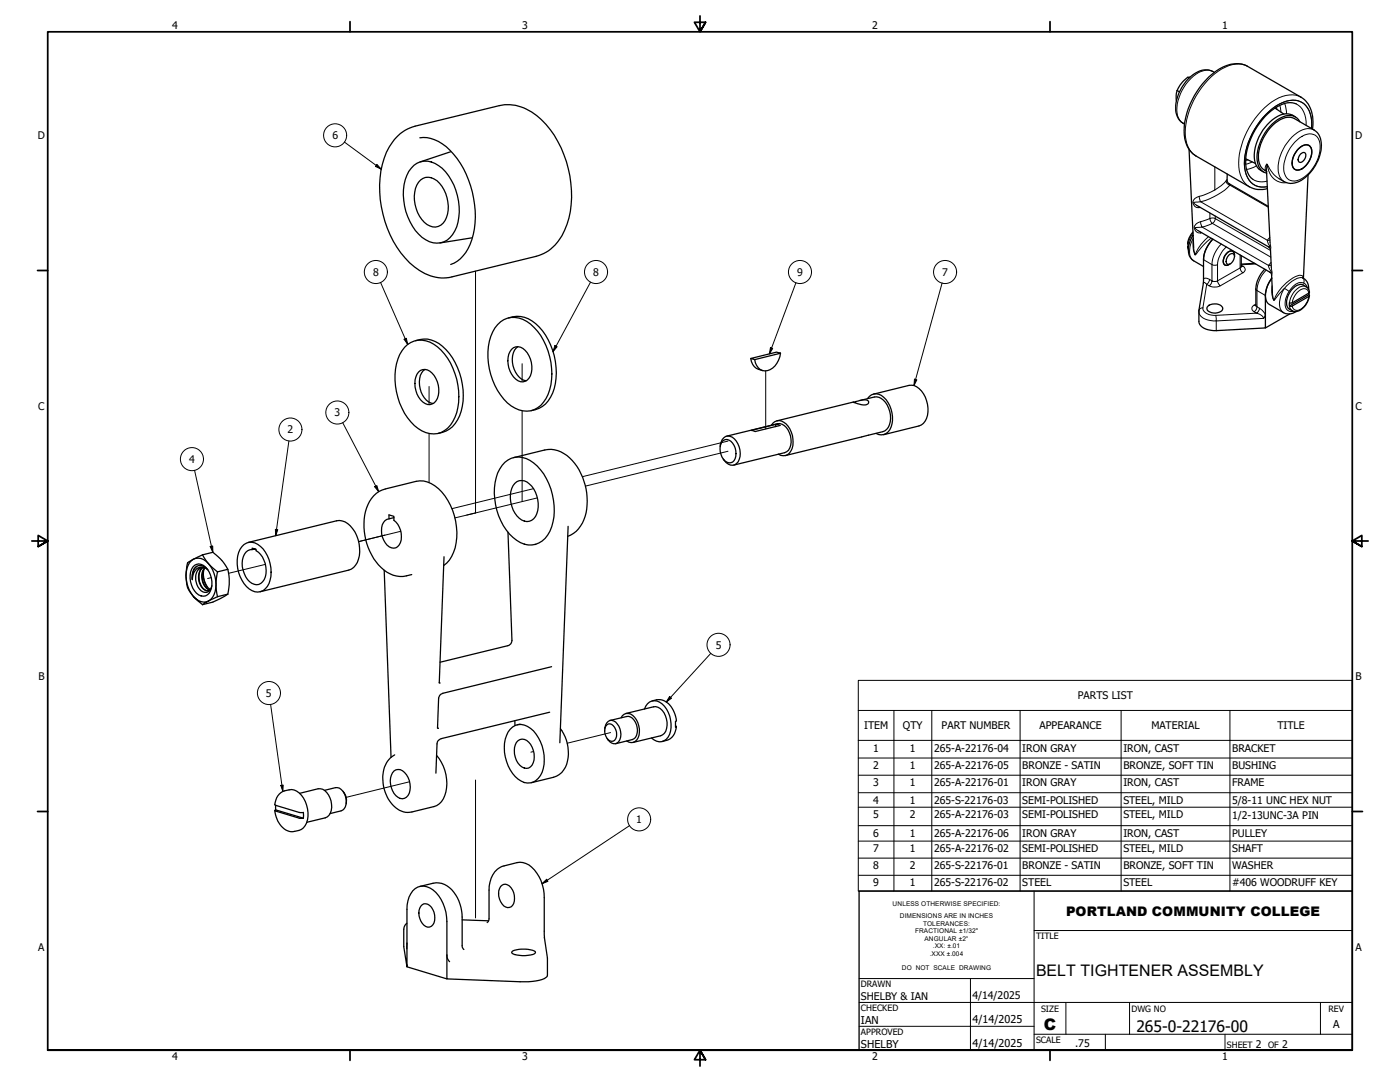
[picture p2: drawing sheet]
<svg xmlns="http://www.w3.org/2000/svg" width="559mm" height="432mm" viewBox="0 0 559 432" stroke-linecap="round" stroke-linejoin="round" font-family="sans-serif">
<!-- layer: Tweak Trail (ANSI) -->
<g fill="none" stroke="#000" stroke-width=".4">
<path d="M189.8 108.2v96.5l-8.3 2M171.3 154.2v6.9M208.4 145.2v6.8M305.6 148v23.2M171.3 173v19.6M208.4 164v36.2M290.6 176l-58.2 14.2M213 195l-32.7 8M214.5 198.7l-28.2 6.8M290.6 180.1l-56.9 13.9M160 212l-16.9 4.2 10.5-2.6M84.3 230.5l-1.4 .4"/>
<path d="M105.9 225.2l-14.7 3.6M213 299.9l-1.1 .3M243.7 292.4l-17.3 4.2M163.5 312l-25.3 6.2M189.8 311.3v55"/>
</g>
<!-- layer: Visible (ANSI) -->
<g fill="none" stroke="#000" stroke-width=".51">
<path d="M469.8 36.1l-.3 1.9 .1 2.3M469.8 36.1l1 .5M474 30.9l.6 .3M475 30.8a2.22 2.22 0 0 0-2.4 1.3l-1.6 1.8-1.2 2.2M484.7 28.9a7.2 7.2 0 0 0-9 1.3 16.4 16.4 0 0 0-6.1 15.6l1.3 2.3 1.9 1.4M158.2 54.9a15.1 15.1 0 0 1 7.5-4.5l33.6-8.2a17.6 17.6 0 0 1 16.8 5.6 42.9 42.9 0 0 1 10.2 41.7 18.2 18.2 0 0 1-12.3 12.8l-33.6 8.2a17 17 0 0 1-14.9-3.9 41.4 41.4 0 0 1-14-32.7 28.6 28.6 0 0 1 6.7-19zM167.6 55a15.1 15.1 0 0 1 13.4 6.5 38.5 38.5 0 0 1 7.3 34.1 14.4 14.4 0 0 1-8.4 9.9M474.6 59.6l1.8 39M508.9 43.1l3.5 2.4M517 46.7a6.3 6.3 0 0 0-8 .3 18.4 18.4 0 0 0-8 18 5.6 5.6 0 0 0 3.3 3.6M517.4 41.5a8.4 8.4 0 0 0-7.9 1.2 27.3 27.3 0 0 0-12.2 24l1 3 1.8 1.9M517.9 59.8l.7-.7a2.7 2.7 0 0 1 2.7-1.3 2.7 2.7 0 0 1 2.3 2 7.7 7.7 0 0 1-5.7 8.1 2.6 2.6 0 0 1-2.1-3.7l.5-1.8z"/>
<path d="M518.2 59.4l.7-.6a2.54 2.54 0 0 1 2.8-1 2.54 2.54 0 0 1 1.9 2.3 8.1 8.1 0 0 1-5.4 7.8 2.41 2.41 0 0 1-2.5-3.3l.8-2.7zM518.9 48.6a5.1 5.1 0 0 0-7.9-1.5 18.8 18.8 0 0 0-9 18 5.1 5.1 0 0 0 3.6 4.1M523.9 51.5a12.2 12.2 0 0 0-4.6-12.7l-21.3-12.3a10.7 10.7 0 0 0-11.1 .9 31 31 0 0 0-14.2 26.4 10.5 10.5 0 0 0 4.6 8.4l21.4 12.3a9.2 9.2 0 0 0 7.2 .7M165.2 66a8.4 8.4 0 0 1 11.3 1.2 23.3 23.3 0 0 1 5 24.9 8 8 0 0 1-13 2.6 22.8 22.8 0 0 1-5.4-26.2zM167.9 71.8a5.2 5.2 0 0 1 7.6 1.4 14 14 0 0 1 2.1 14.9 4.9 4.9 0 0 1-8.2 .6 13.6 13.6 0 0 1-2.3-16zM179.8 60.6l-12.2 4M489.8 69.5v2.6l.7 1.2 15.7 9.1M497.2 63.4l3.9 1.8M505.5 68.2l1.4 28.5M505.6 68.5a6.3 6.3 0 0 1-3.3-6.9 17.7 17.7 0 0 1 10.7-14.7 5.1 5.1 0 0 1 3.6 .4l7.9 4.6a7.8 7.8 0 0 1 2.5 9.1 16.8 16.8 0 0 1-9.3 11.8l-2.7 .4a9.4 9.4 0 0 1-4.5-1.9M519.1 61.5a1.2 1.2 0 0 1 1.8-.5 1.2 1.2 0 0 1 .2 1.8l-.7 1.1a1.2 1.2 0 0 1-1.2 .9 1.2 1.2 0 0 1-1.1-1l.3-1.3zM522.1 69.8l-1.8 41.2"/>
<path d="M188.3 94.9l-12.7 2.1M474 98.5l.3 1M476.2 92.6a6.9 6.9 0 0 0-2 6.2v-.6M476.2 93.9a8.4 8.4 0 0 0-.8 9.3l1 .9 4 2.3M477.6 81.9l28.7 16.6 .8 1.3 .3 6.9M478.2 92l29 16.8 .4 .7 .3 7.3M484.1 95.4a12.7 12.7 0 0 0-3.7 8.2l-.1 9.4-1.8 10.9v4.4a4.7 4.7 0 0 0 4.9 3.5l2.1 .2 19.6-1.1v-5.4M490.3 102a1.25 1.25 0 0 1 1.7-.8 1.25 1.25 0 0 1 .6 1.7 2.25 2.25 0 0 1-3 2.3l-.1-1.5zM492.8 102.4a1.7 1.7 0 0 0-1-2.2 1.7 1.7 0 0 0-2.2 1 3.2 3.2 0 0 0-.7 4.6 2.06 2.06 0 0 0 2.1-.5M495.4 102l.1 4.5M500.8 105.1l-5.4 .3M504.8 107.4a12.1 12.1 0 0 0-3.5 7.9l-.1 6.7"/>
<path d="M520.1 110.9a4.6 4.6 0 0 1 2.3 4.7M522.4 117.6l.3 .3-.3 .4-6.8 3.9-.9-.1M522.4 117.6l-7.7 4.5M522.5 117l-.1 .6M522.7 118a7 7 0 0 1-5.9 6.3 3.6 3.6 0 0 1-3.1-5 6.9 6.9 0 0 1 5.9-5.8l.6 .2a3.2 3.2 0 0 1 2.4 3.1l-6.8 4h-1.1v1.3M161.5 138.6a9 9 0 0 1 13.1-.2 26.3 26.3 0 0 1 7 28.1 9.2 9.2 0 0 1-11.6 6.2 21.5 21.5 0 0 1-11.8-16.4 22.2 22.2 0 0 1 2.3-16.3zM165.9 136a10.9 10.9 0 0 1 12.2 3.6 26.8 26.8 0 0 1 5.4 26.3 10.5 10.5 0 0 1-8.6 7.1M198.6 129.5a9 9 0 0 1 13.2-.2 26.6 26.6 0 0 1 7 28.1 9.2 9.2 0 0 1-11.7 6.2 20 20 0 0 1-11.2-14.1 21.7 21.7 0 0 1 2.7-20zM202.9 126.9a11 11 0 0 1 12.3 3.6 26.8 26.8 0 0 1 5.4 26.3 10.5 10.5 0 0 1-8.6 7.1M204.2 139.4a3.6 3.6 0 0 1 5.4 .4 9.6 9.6 0 0 1 1.5 11.1 3.6 3.6 0 0 1-6.1-.5 9.4 9.4 0 0 1-.8-11zM206.7 138.4a7.9 7.9 0 0 0-.9 10.2 6 6 0 0 0 4.3 3.4M482.2 122.2a4.2 4.2 0 0 1 5.8 .5 1.94 1.94 0 0 1-2.2 2.1l-1.5 .1-1.4-.4a1.38 1.38 0 0 1-1.1-.9 1.38 1.38 0 0 1 .4-1.4z"/>
<path d="M505.1 125.5l-.8 1.6M514.8 125.3l-9.7 5.6M517.3 124.3a4.7 4.7 0 0 1-5 .5l-5.6-3.3a5.4 5.4 0 0 1-1.2-6.4l2.1-4.1-1.6 2.9-.9 3.1v8.5M167.1 148.5a3.6 3.6 0 0 1 5.4 .4 9.6 9.6 0 0 1 1.5 11.1 3.6 3.6 0 0 1-6.2-.5 9.4 9.4 0 0 1-.7-11zM169.6 147.4a7.8 7.8 0 0 0-1.5 9.1 6.4 6.4 0 0 0 4.8 4.5M299.7 143.1a5.1 5.1 0 0 0 4.7 4.8M299.7 143.1l10.2-2.6 1.6 .5-10.3 2.5zM311.5 141a7.3 7.3 0 0 1-6.1 7 4.6 4.6 0 0 1-4.2-4.5M343.3 159.8l5.7-1.4a6.4 6.4 0 0 1 6.2 5.9 6.3 6.3 0 0 1-2.8 8l-38.9 9.5M346.3 159.1a4 4 0 0 1 6.4-.5 11.4 11.4 0 0 1 2.5 12.9 3.9 3.9 0 0 1-5.5 1.5M348.7 157.3l14.1-3.5a6.3 6.3 0 0 1 6.5 4.6 10 10 0 0 1-.7 10.6l-1.8 1-14.1 3.5M287.5 178.2a3.9 3.9 0 0 1 3-4.2 5.8 5.8 0 0 1 4.8 5.6 4.9 4.9 0 0 1-2.8 6.1 4.3 4.3 0 0 1-3.8-2.6"/>
<path d="M288.2 176.3a2.56 2.56 0 0 1 4.2 .5 6 6 0 0 1 0 7.6 3.2 3.2 0 0 1-4.2-2 6.4 6.4 0 0 1 0-6.1zM290.1 174.1l20.3-5a4.7 4.7 0 0 1 4.7 3.6 6.5 6.5 0 0 1-1.1 7.6l-21.1 5.3M307.9 169.7a3.5 3.5 0 0 1 5.9-.5 9.5 9.5 0 0 1 1.3 11.6 3.3 3.3 0 0 1-4.4 .4M309.8 169.3l1.5 .5-9.9 2.4-1.6-.4 10-2.5-.3 .9M340.5 160.5l1.5-.4a5.4 5.4 0 0 1 4.6-.1 1.34 1.34 0 0 1-.4 1.5 1.34 1.34 0 0 1-1.6 .1zM340.6 160.5l-30.5 7.5M201.5 184.5a8.5 8.5 0 0 1 11.5 .3 24.8 24.8 0 0 1 6.5 27.2 8.7 8.7 0 0 1-14.7 2.5 24.4 24.4 0 0 1-5.3-27.3zM205 182.6l12.4-3a12 12 0 0 1 12 5.4 23.8 23.8 0 0 1 3.1 23.7 10.4 10.4 0 0 1-5.9 5.4M205.5 192.9a4 4 0 0 1 5.8 .2 10.9 10.9 0 0 1 1.7 13.9 4.3 4.3 0 0 1-6.7-1.1 10.8 10.8 0 0 1-.8-13zM96.6 218.1a4.7 4.7 0 0 1 7.3 0 13.7 13.7 0 0 1 2.8 15.9 5 5 0 0 1-8.3 .1 13.9 13.9 0 0 1-2.6-14.9zM99.1 216.5l35.3-8.7a6.3 6.3 0 0 1 6.4 3.2 13.5 13.5 0 0 1 1.1 14.6l-1.7 1.5-1 .4-35.4 8.7M101.7 219.1l-1.1 .2v-.5l1.6 .4v.6a9.2 9.2 0 0 1 2.6 12.4 3.4 3.4 0 0 1-5.2-.1 9.2 9.2 0 0 1-1.4-11.8l1.6-.9 .8-.1"/>
<path d="M157.2 206.6l-1.9 .5v-1.6l1.9 .6v1.5a7.6 7.6 0 0 1 1.5 10.6 3.4 3.4 0 0 1-4.9-1.5 7.5 7.5 0 0 1-.1-8.9l1.6-.7M202.8 212.4l1.5 43.2-.4 1.3-1.2 .8-27.1 6.6M213.9 217.2l-.4 .1M226.8 210.1l-3.3 86.3M77.2 238.1a5 5 0 0 0 6 1.7l-2.4 1.5zM77.7 225.6a3.7 3.7 0 0 1 5.1 1.6 8.8 8.8 0 0 1 .7 9.5 3.5 3.5 0 0 1-5.8-.9 8.2 8.2 0 0 1 0-10.2zM78.5 226a5.9 5.9 0 0 0-1.7 5.3M80.4 226.5l-1.3 .8M80.8 221.4l4.2-1a19.3 19.3 0 0 1 5.9 6.8M80.8 221.4l-4.2 2.1a3.2 3.2 0 0 0-2.2 3.8l-.1 1.2a11.4 11.4 0 0 0 2.9 9.6 12.3 12.3 0 0 1-1.6-13.5 4.6 4.6 0 0 1 7.6 .4 12.2 12.2 0 0 1 1.6 13.4l-1.6 1.4 3.6-1.7M80.8 221.4a19.3 19.3 0 0 0 6 6.8M81 226.4a5.9 5.9 0 0 0 1.2 9.3l1.7-.2"/>
<path d="M81.1 226.4a5.8 5.8 0 0 0 1.7 9.4l.5-.1M81.2 228a9.7 9.7 0 0 0 1.5 6.2M81.3 226.5l1.6 .8M81.5 227a7 7 0 0 0 2.5 8.3M81.7 226.6a6.3 6.3 0 0 0 1.7 8.7l.4 .2M81.8 226.6a5.9 5.9 0 0 0 2.1 8.8M83 227.5a3.3 3.3 0 0 0-3.8-1.8 3.3 3.3 0 0 0-2.4 3.4v2.2a4.7 4.7 0 0 1 3.3-5l1.2 .2a3.5 3.5 0 0 0-3.2 4.3 5.7 5.7 0 0 0 3.6 5.6 2.68 2.68 0 0 0 2.9-2.7M86.8 228.2a21.7 21.7 0 0 0 0 9.9M90.9 237.1l-5.9 3.2-4.2 1M90.9 227.2a21.7 21.7 0 0 1 0 9.9M90.9 237.1l-4.1 1M90.9 227.2l-4.1 1"/>
<path d="M153.4 227.6l2.7 74.7M177.1 225.7a15.6 15.6 0 0 0 5.3-13.3 24.1 24.1 0 0 0-8.9-18.5 9.5 9.5 0 0 0-7.4-1.8l-12.3 3a12.2 12.2 0 0 0-8.3 10.6 23.6 23.6 0 0 0 8.9 22.6 10.9 10.9 0 0 0 9.9 1M177.2 222.2l-1.9 50.4M175.3 272.3l.3 .3M220.2 266.1l-44.2 11-.9 1.6-.5 11.9M260.3 279.7a7 7 0 0 1 9.1 5.4l.6 2.6-.4 .2v2.3l.3-.1-.3-.3M174.7 290.3l.3 .4M203.6 291a5.5 5.5 0 0 1 8.1-.4 16.2 16.2 0 0 1 4 18.9 5.7 5.7 0 0 1-8.9 1.5 16.2 16.2 0 0 1-4-18.9zM205.5 287.6v2M206.8 295.6a3.4 3.4 0 0 1 5 1.5 7.5 7.5 0 0 1 0 8.9 3.4 3.4 0 0 1-5-1.5 7.5 7.5 0 0 1 0-8.9zM207.6 289l-1.2 .2M219.4 284.2l-43.7 10.8-1 .8-.3 1.1-.4 11.6"/>
<path d="M223.7 290.8a15.2 15.2 0 0 1 1.3 16.5 7.1 7.1 0 0 1-4.1 2.9l-8.8 2.2M241.4 291a3.2 3.2 0 0 1 2.8-3.5 5.8 5.8 0 0 1 3.2 7.7 2.5 2.5 0 0 1-2.3 1.7 2.5 2.5 0 0 1-2.4-1.6l-.4-.6M242.2 289.3a2.33 2.33 0 0 1 3.5 1.8 3.5 3.5 0 0 1-1 4.7 3.1 3.1 0 0 1-3.3-3.1 3.6 3.6 0 0 1 .8-3.4zM243.5 287.5l6.6-1.6a3.9 3.9 0 0 1 4 3.3 5.2 5.2 0 0 1-1.1 5.6l-7.3 2M247.9 286.4a2.99 2.99 0 0 1 2.6-1.8 2.99 2.99 0 0 1 2.8 1.7 7.8 7.8 0 0 1 .9 9 2.79 2.79 0 0 1-4.1 .4M249.8 284.7l11.1-2.6a5 5 0 0 1 5.1 4.8 6 6 0 0 1-1.5 6.3l-11.8 3.1M257.2 283a4.1 4.1 0 0 1 7.1-2.1 11.5 11.5 0 0 1 2.4 13.2 4.1 4.1 0 0 1-6.7 .4M270 290a6 6 0 0 1-5.7 5.9M119.6 316.6l7.4-1.8a4.7 4.7 0 0 1 4.7 3.6 6.6 6.6 0 0 1-1.1 7.6l-8.2 2.2M129.5 315.4l4.4-1.1a4.3 4.3 0 0 1 4.2 4.5 3.9 3.9 0 0 1-2 4.8l-4.3 1.1M137 315.8a5.6 5.6 0 0 1 1.2 5M157.3 307.7a3.3 3.3 0 0 1 4.9 1.5 7.3 7.3 0 0 1 0 8.9 3.4 3.4 0 0 1-4.9-1.4 7.4 7.4 0 0 1 0-9z"/>
<path d="M157.5 301.2a10.9 10.9 0 0 0-4.5 12.3 12.7 12.7 0 0 0 8.8 10.7l2.6-.2 8.8-2.1a7.6 7.6 0 0 0 5-7.5 17.2 17.2 0 0 0-4-13M109.7 323.5a9 9 0 0 0 6.4 8.4 5.9 5.9 0 0 0 6.8-6.1 10.6 10.6 0 0 0-5.5-10.5 6.1 6.1 0 0 0-7.7 5.9l9.7 3h1.7v2.3M110 323.2l-.3 .3 9.7 3h1.7M110 321.4v1.8M110 323.2l11.1 3.3M167.6 353.8a13.6 13.6 0 0 1 8.7-1.2 14 14 0 0 1 8.2 13.4v11.8l.7 1.1M199.8 353.8a2.5 2.5 0 0 1 4.2 .5 6 6 0 0 1 0 7.6 3.1 3.1 0 0 1-4.2-2 6 6 0 0 1 0-6.1zM162.4 376.4v2.3M162.4 368.4a3 3 0 0 0-1.2 2.4v7l1.2 8v-9.4M162.4 376.4v-13.5a9.4 9.4 0 0 1 4.4-8.9 7.1 7.1 0 0 1 8.3 3.4 18.1 18.1 0 0 1 3.3 10.3v13.4M168 361.6a2.53 2.53 0 0 1 4.2 .5 6 6 0 0 1 0 7.5 3 3 0 0 1-4.2-1.9 6 6 0 0 1 0-6.1zM184.5 367.1l10.5 .4"/>
<path d="M194.4 368.2l.8-1.6v-11.4a9.7 9.7 0 0 1 5.2-9.4l6-1.6a7.7 7.7 0 0 1 7.8 4.2 17.3 17.3 0 0 1 3 9.8l.1 16.1M204.3 379.8a11.2 11.2 0 0 1 9.3-.1l.1 .3a2 2 0 0 1-2 1.1 11.8 11.8 0 0 1-7.4-.7zM217.3 374.2a47.4 47.4 0 0 1 1.1 15.5 13.6 13.6 0 0 1-9.2 2.1l-30.8-1.1v-9.6M162.4 385.8l16 4.9M178.4 381.1a3.5 3.5 0 0 0 1.1 2.7"/>
</g>
<!-- layer: Visible Narrow (ANSI) -->
<g fill="none" stroke="#000" stroke-width=".4">
<path d="M484.1 28.5a7.3 7.3 0 0 0-7.8 1.9 17.6 17.6 0 0 0-6.3 15.8 5 5 0 0 0 2.2 2.9M498 26.5a10.5 10.5 0 0 0-10.3 1 31.8 31.8 0 0 0-14.6 26.9 10 10 0 0 0 4.2 7.8M519.3 38.8a11.1 11.1 0 0 0-11.7 1.9 32.1 32.1 0 0 0-13.1 26 10 10 0 0 0 4.2 7.8M509.5 42.8l.2 .9M510.8 42l.5 2.8M512.8 41.3l.7 4.1M516.8 56.8a7.2 7.2 0 0 1 8.2-2.8 7.1 7.1 0 0 1 1.5 7.7 13.8 13.8 0 0 1-9.7 10.6 4.3 4.3 0 0 1-4.4-4.7 15.9 15.9 0 0 1 4.4-10.8zM517.4 41.5a8.8 8.8 0 0 1 3.9 8.5M524.5 51.9a7.1 7.1 0 0 0-7.8 1.9 17.3 17.3 0 0 0-6.2 15.8 5.1 5.1 0 0 0 2.1 2.9M478.7 78.4l.5 2.1-2.8 .4 1.2 1M484.9 75.8l-4.6 2.1a4.9 4.9 0 0 0-4.1 2.4 2.19 2.19 0 0 0 2.4 2.6M484.9 66.5v9.3"/>
<path d="M489.4 72.2l.6 1.2 .9 .5a24.5 24.5 0 0 1-11.7 6.6l26.6 15.4 1.1-.1M489.8 71.8h-.1a12.8 12.8 0 0 1-4.8 4M490.5 73.3l.4 .6 15.4 8.8M498.1 63.8l-.9 .2M499.8 64.6l-2.6 .9M500.1 71.6l2.6 .9 3.1-.2M501.5 66.2l-3.9 1.4M505.5 68.2l.2-2.7a8.8 8.8 0 0 0 5 7.1l2.8 .3M505.6 68.5a1.95 1.95 0 0 1 .1-3l.1 .2a13.5 13.5 0 0 0 4.7 5.6M505.8 74.5a7.1 7.1 0 0 1-8.7-6.2 26.6 26.6 0 0 1 7-21.3 16.6 16.6 0 0 1 13.1-6.9 7.3 7.3 0 0 1 6 6.6l.3 4.6a10.5 10.5 0 0 0-4.1-10.6 10.4 10.4 0 0 0-10.1 1.5 29.6 29.6 0 0 0-12.5 24.7 7.5 7.5 0 0 0 9 7.6M474.2 98.8l.1 .4M476.1 94h.1"/>
<path d="M476.2 93l-1.1 1.7-.9 2.8M476.3 95.1a8.8 8.8 0 0 0-.9 8l1 1M478.7 82.6l-.1 .3M479 82.7l-.4 .2M479.2 88.5l.6 2.1-2.9 .4 1.3 1M479.2 92.6v.4M479.6 92.8l-.4 .2M482.3 94.5l-.6 .6a16.5 16.5 0 0 0-4.7 6.6l-.6-3.1M482.9 85v2.2l-.9 .4a9.8 9.8 0 0 0-4.8 2.1 2.08 2.08 0 0 0-.1 2.3 2.08 2.08 0 0 0 2.1 1M483.4 95.1l-3 2.7-3.3 3.9a5.7 5.7 0 0 1-.9-4.8l.1-1M485.1 87.2l-.8-.2-1.4 .2 .2 .9 .8 1.1-4.1 1.4 26.5 15.3 .2 .9 1.1 1.8h-.8M485.1 87.2l-.5 1.4-.7 .6 23.3 13.4"/>
<path d="M485.1 86.2v1M485.1 87.2l22 12.7M487.4 97.4a12.4 12.4 0 0 0-3.7 8.2l.9 .3 1.4-.3a10.6 10.6 0 0 1 3.5-7M506.9 94.7l-.6 .6a1.78 1.78 0 0 0 .2 2.5l.5 .8-.7-.1M506.9 96.7l.2 3.1M480.3 113l.5-.3 .8 .8M480.4 111.3l.8-.3 1.6 .5M480.4 103.6l3.3 2v6.5M481.6 113.5l1 .5M481.6 113.5l-1.5 9.4M482.8 111.5l-.5 1.3-.7 .7M482.8 111.5l.9 .6"/>
<path d="M483.7 112.1l.9 .2 1.4-.2 .5 1.3 .6 .6-1.9 .6-1.4-.1-1.2-.5 .7-.6zM495 101.7v5.2l-9 5.2v-6.5M495.4 106.2a1.65 1.65 0 0 0 .7 2.6M495.4 105.9l.7 .3M495.5 106.4a1.25 1.25 0 0 1 1.5 .9 1.25 1.25 0 0 1-.9 1.5M496.1 108.8l-9 5.2M501.3 115.3l.4 .7M501.3 105.3l-5.9 .4M501.7 116v6.4M501.7 116l3.4 1.9M505.4 107.8a12.7 12.7 0 0 0-3.7 8.2M507.3 104.8l-1 1.1 1.1-.1"/>
<path d="M507.4 106.7l.3 2.1-.1 1.1M514.5 116.3l-1.8-1.2a9.3 9.3 0 0 0-1.3 8.7l.9 1M519.9 110.9l.5 .6-.1 1.5 .9 .6 .6 1.1M519.9 110.9a9.1 9.1 0 0 0-7.2 4.2l-4.1 4.8a7.9 7.9 0 0 1-.9-5.9M519.9 110.9l.4 .2M519.9 110.9h.2M520.3 111a1.49 1.49 0 0 0-1.1-1.3 1.49 1.49 0 0 0-1.5 .5 18.2 18.2 0 0 0-9.3 9.6l-.5-3M520.3 113a4.6 4.6 0 0 0-5.1 2.4 7 7 0 0 0-1.4 8.4 2.42 2.42 0 0 0 2.5 .5M521.3 114.4a4 4 0 0 0-4.7 1.9l-1.5 2.7-.4 1.8M522.4 117a2.18 2.18 0 0 0-1.7-1.8 2.18 2.18 0 0 0-2.3 .9l-1.7 2.1-.9 2.6M522.4 118.3a6.7 6.7 0 0 1-4.6 5.6 1.83 1.83 0 0 1-2-1.8M478.5 124.4a4.7 4.7 0 0 0 4.9 3.6l2.1 .1-.2-2.2"/>
<path d="M480.1 122.9a3.8 3.8 0 0 0 4.3 3h.9M480.1 122.9l-.8 .1-.8 .9M500.6 124.4l1 .6-16.3 .9M500.6 121.8a1.39 1.39 0 0 0-.9 1.3 1.39 1.39 0 0 0 .9 1.3M500.6 121.8l.6 .1M501.3 121.8l.4 .6M501.3 121.4l-.7 .4M501.7 122.4l-.4 1.4-.7 .6M501.7 122.4l1 .6M505.1 125.5l-1.3-1.7-1.1-.8-.2 .9-.9 1.1 2.1 1 .6 1.1-18.8 1v3.9M514.7 122.1l.3 1.2 .7 .7"/>
</g>
<!-- layer: Symbol (ANSI) -->
<g fill="none" stroke="#000" stroke-width=".4">
<path d="M137.5 56.7l14.6 10.8M150.4 65.6l1.7 1.9-2.2-1.1zM151.9 112.7l10.9 24.8M235.7 112.6l-15 27.7M317.7 112.8l-10.6 28.4M376 112.9l-11.2 41M161.3 135.4l.9-.4 .6 2.5zM221.5 137.9l.9 .5-1.7 1.9zM307.5 138.7l.9 .4-1.3 2.1zM365 151.3l1 .3-1.2 2.3zM115.3 176l-5.3 37.8M136.8 168.7l14.3 27.5"/>
<path d="M77.7 187.7l7.3 32.7M149.5 194.2l.9-.4 .7 2.4zM83.9 218.1l1-.2 .1 2.5zM109.9 211.3l1 .1-.9 2.4zM267.3 277.9l.7 .7-2.1 1.6zM283.7 260.7l-17.8 19.5M108 281.1l4.9 34.7M342.6 283.5v-12h197.2v12M342.6 283.5h197.2v12M342.6 283.5v72.1h197.2v-60.1M342.6 295.5h197.2M356.8 283.5v72.1"/>
<path d="M371.9 283.5v72.1M407.2 283.5v72.1M447.5 283.5v72.1M490.9 283.5v72.1M112.1 313.4l.9-.1-.1 2.5zM342.6 302.5h197.2M342.6 309.4h197.2M342.6 316.4h197.2M251.3 329.5l-35 23.2M342.6 322.1h197.2M342.6 329.5h197.2M342.6 335.7h197.2"/>
<path d="M216.3 352.7l1.9-1.8 .5 .8zM342.6 342.5h197.2M342.6 349.3h197.2"/>
<circle cx="133.8" cy="54" r="4.6"/>
<circle cx="150" cy="108.6" r="4.6"/>
<circle cx="237.9" cy="108.6" r="4.6"/>
<circle cx="319.3" cy="108.6" r="4.6"/>
<circle cx="377.2" cy="108.6" r="4.6"/>
<circle cx="115.9" cy="171.4" r="4.6"/>
<circle cx="134.7" cy="164.6" r="4.6"/>
<circle cx="76.6" cy="183.2" r="4.6"/>
<circle cx="286.8" cy="257.3" r="4.6"/>
<circle cx="107.3" cy="276.6" r="4.6"/>
<circle cx="255.1" cy="327" r="4.6"/>
</g>
<!-- layer: Border (ANSI) -->
<g fill="none" stroke="#000" stroke-width=".7">
<path d="M139.7 8.6v4.1M279.4 6.3v6.4l-2.2-3.8h4.4l-2.2 3.8 2.2-3.8M419.1 8.6v4.1M15 107.9h4M539.8 107.9h4M12.7 215.9h6.3l-3.8-2.2v4.4l3.8-2.2-3.8 2.2M546.1 215.9h-6.3l3.8-2.2v4.4l-3.8-2.2 3.8 2.2M15 323.8h4M539.8 323.8h4M19 419.1v-406.4h520.8v406.4h-520.8h520.8M139.7 419.1v4.1M419.1 419.1v4.1"/>
<path d="M281.6 422.9l-2.2-3.8 2.2 3.8h-4.4l2.2-3.8v6.3"/>
</g>
<!-- layer: Title (ANSI) -->
<path d="M412.7 355.6v63.5M412.7 371.3h127.1M342.9 390.5h69.8M387.3 390.5v28.6M342.9 409.6h69.8M342.9 400h196.9M412.7 412.7h127.1M425.4 400v12.7M441.2 412.7v6.4M450.8 400v12.7M488.9 412.7v6.4M527 400v12.7" fill="none" stroke="#000" stroke-width=".4"/>
<path d="M342.9 355.6h196.9v63.5h-196.9z" fill="none" stroke="#000" stroke-width=".51"/>
<!-- layer: Symbol (ANSI) -->
<path d="M150.4 65.6l1.7 1.9-2.2-1.1zM161.3 135.4l.9-.4 .6 2.5zM221.5 137.9l.9 .5-1.7 1.9zM307.5 138.7l.9 .4-1.3 2.1zM365 151.3l1 .3-1.2 2.3zM149.5 194.2l.9-.4 .7 2.4zM83.9 218.1l1-.2 .1 2.5zM109.9 211.3l1 .1-.9 2.4zM267.3 277.9l.7 .7-2.1 1.6zM112.1 313.4l.9-.1-.1 2.5zM216.3 352.7l1.9-1.8 .5 .8z" fill="#000"/>
<g font-size="6.3">
<text x="413.5" y="389.4">BELT TIGHTENER ASSEMBLY</text>
<text x="416.6" y="410.9">C</text>
<text x="453.6" y="411.9">265-0-22176-00</text>
</g>
<text font-size="5.3" x="425.5" y="365.4">PORTLAND COMMUNITY COLLEGE</text>
<g font-size="4.3">
<text x="343.7" y="408.8">IAN</text>
<text x="388.1" y="408.1">4/14/2025</text>
<text x="532.1" y="410.2">A</text>
<text x="343.7" y="418.3">SHELBY</text>
<text x="388.1" y="417.9">4/14/2025</text>
</g>
<g font-size="4.2">
<text x="68.7" y="11.7">4</text>
<text x="208.4" y="11.7">3</text>
<text x="348.1" y="11.7">2</text>
<text x="487.8" y="11.7">1</text>
<text x="15.1" y="55.5">D</text>
<text x="132.7" y="55.6">6</text>
<text x="540.9" y="55.5">D</text>
<text x="148.9" y="110.1">8</text>
<text x="236.8" y="110.1">8</text>
<text x="318.1" y="110.1">9</text>
<text x="376" y="110">7</text>
<text x="15.2" y="163.4">C</text>
<text x="133.5" y="166.2">3</text>
<text x="541" y="163.4">C</text>
<text x="114.8" y="173">2</text>
<text x="75.5" y="184.8">4</text>
<text x="285.7" y="258.9">5</text>
<text x="15.3" y="271.4">B</text>
<text x="541.1" y="271.4">B</text>
<text x="106.2" y="278.1">5</text>
<text x="430.2" y="279.1">PARTS LIST</text>
<text x="344.9" y="291">ITEM</text>
<text x="360.4" y="291.1">QTY</text>
<text x="375.9" y="291">PART NUMBER</text>
<text x="414.9" y="291">APPEARANCE</text>
<text x="459.5" y="291">MATERIAL</text>
<text x="509.9" y="291">TITLE</text>
<text x="348.6" y="299.9">1</text>
<text x="363.2" y="299.9">1</text>
<text x="372.8" y="299.9">265-A-22176-04</text>
<text x="408.1" y="299.9">IRON GRAY</text>
<text x="448.4" y="299.9">IRON, CAST</text>
<text x="491.8" y="299.9">BRACKET</text>
<text x="348.6" y="307">2</text>
<text x="363.2" y="307">1</text>
<text x="372.8" y="307">265-A-22176-05</text>
<text x="408.1" y="307">BRONZE - SATIN</text>
<text x="448.4" y="307">BRONZE, SOFT TIN</text>
<text x="491.8" y="307">BUSHING</text>
<text x="348.6" y="313.8">3</text>
<text x="363.2" y="313.8">1</text>
<text x="372.8" y="313.8">265-A-22176-01</text>
<text x="408.1" y="313.8">IRON GRAY</text>
<text x="448.4" y="313.8">IRON, CAST</text>
<text x="491.8" y="313.8">FRAME</text>
<text x="348.6" y="320.8">4</text>
<text x="363.2" y="320.8">1</text>
<text x="372.8" y="320.8">265-S-22176-03</text>
<text x="408.1" y="320.8">SEMI-POLISHED</text>
<text x="448.4" y="320.8">STEEL, MILD</text>
<text x="491.8" y="320.9">5/8-11 UNC HEX NUT</text>
<text x="253.9" y="328.5">1</text>
<text x="348.6" y="326.6">5</text>
<text x="363.2" y="326.6">2</text>
<text x="372.8" y="326.6">265-A-22176-03</text>
<text x="408.1" y="326.6">SEMI-POLISHED</text>
<text x="448.4" y="326.6">STEEL, MILD</text>
<text x="491.8" y="326.6">1/2-13UNC-3A PIN</text>
<text x="348.6" y="333.9">6</text>
<text x="363.2" y="333.9">1</text>
<text x="372.8" y="333.9">265-A-22176-06</text>
<text x="408.1" y="333.9">IRON GRAY</text>
<text x="448.4" y="333.9">IRON, CAST</text>
<text x="491.8" y="333.9">PULLEY</text>
<text x="348.6" y="340">7</text>
<text x="363.2" y="340">1</text>
<text x="372.8" y="340.1">265-A-22176-02</text>
<text x="408.1" y="340.1">SEMI-POLISHED</text>
<text x="448.4" y="340.1">STEEL, MILD</text>
<text x="491.8" y="340.1">SHAFT</text>
<text x="348.6" y="346.9">8</text>
<text x="363.2" y="346.9">2</text>
<text x="372.8" y="346.9">265-S-22176-01</text>
<text x="408.1" y="346.9">BRONZE - SATIN</text>
<text x="448.4" y="346.9">BRONZE, SOFT TIN</text>
<text x="491.8" y="346.9">WASHER</text>
<text x="348.6" y="353.8">9</text>
<text x="363.2" y="353.7">1</text>
<text x="372.8" y="353.8">265-S-22176-02</text>
<text x="408.1" y="353.8">STEEL</text>
<text x="448.4" y="353.8">STEEL</text>
<text x="491.8" y="353.8">#406 WOODRUFF KEY</text>
<text x="15.2" y="379.3">A</text>
<text x="541" y="379.3">A</text>
<text x="343.7" y="399.2">SHELBY &amp; IAN</text>
<text x="388.1" y="398.7">4/14/2025</text>
<text x="429.1" y="417.6">.75</text>
<text x="501.3" y="418.3">2</text>
<text x="511.8" y="418.3">2</text>
<text x="68.7" y="423.2">4</text>
<text x="208.4" y="423.2">3</text>
<text x="348.1" y="423.2">2</text>
<text x="487.8" y="423.2">1</text>
</g>
<g font-size="3.5">
<text x="413.5" y="374.6">TITLE</text>
<text x="343.7" y="393.8">DRAWN</text>
<text x="343.7" y="403.4">CHECKED</text>
<text x="415.5" y="404.1">SIZE</text>
<text x="451.6" y="404.1">DWG NO</text>
<text x="530.3" y="404">REV</text>
<text x="343.7" y="412.9">APPROVED</text>
<text x="413.5" y="416.1">SCALE</text>
<text x="489.7" y="418.3">SHEET</text>
<text x="506.2" y="418.3">OF</text>
</g>
<g font-size="2.6">
<text x="356.3" y="361.4">UNLESS OTHERWISE SPECIFIED:</text>
<text x="359.2" y="366.5">DIMENSIONS ARE IN INCHES</text>
<text x="368.4" y="369.4">TOLERANCES:</text>
<text x="365.3" y="372.4">FRACTIONAL ±1/32&quot;</text>
<text x="369" y="375.4">ANGULAR ±2°</text>
<text x="371.1" y="381.4">.XXX ±.004</text>
<text x="372.4" y="378.4">.XX: ±.01</text>
<text x="360" y="387.3">DO NOT SCALE DRAWING</text>
</g>
</svg>
